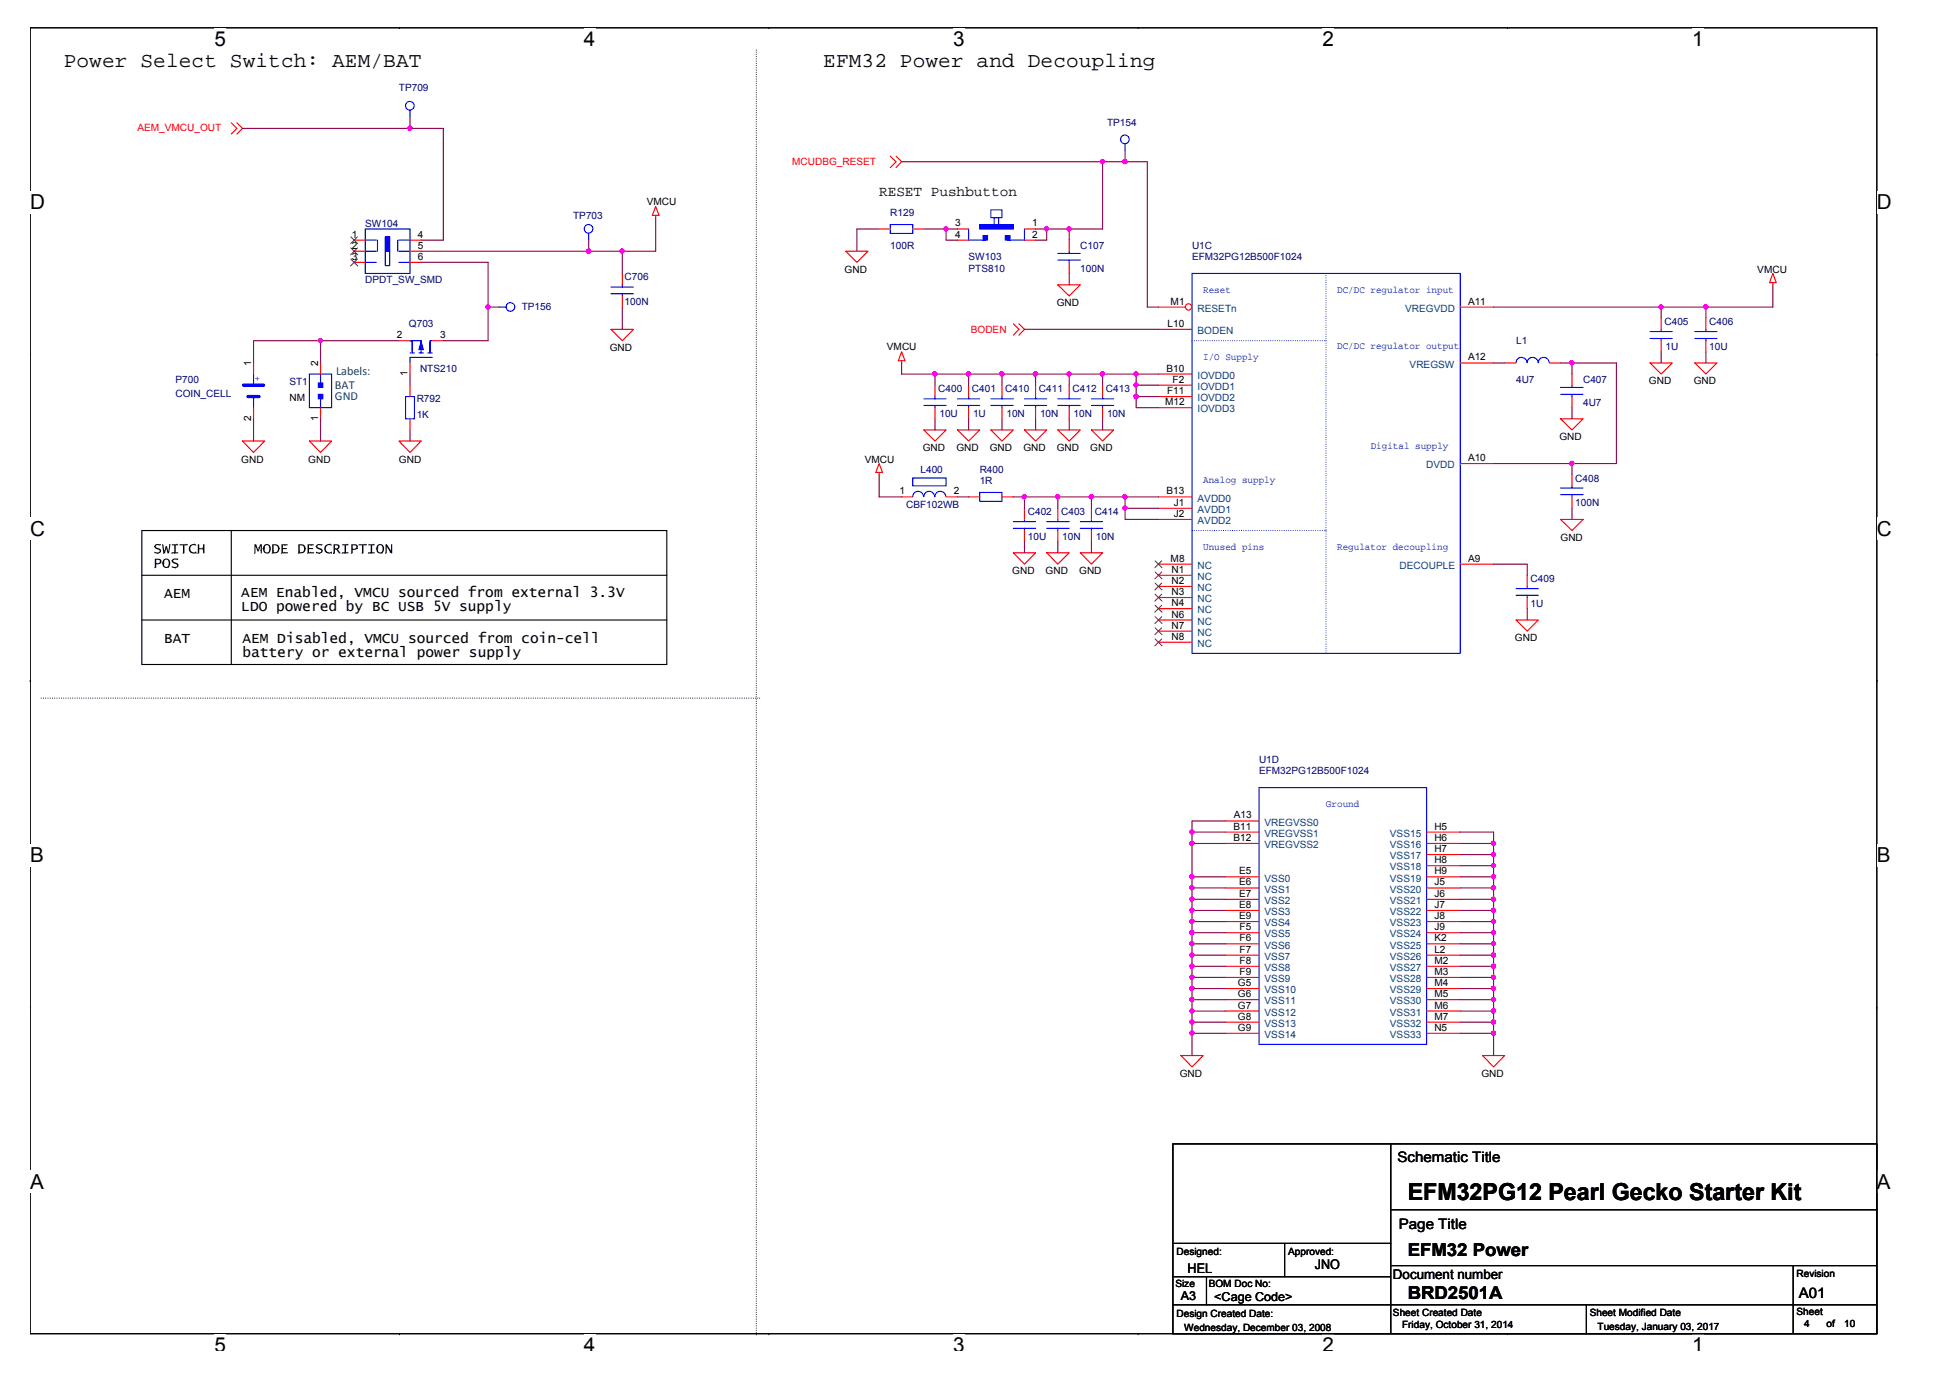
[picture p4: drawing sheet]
<svg xmlns="http://www.w3.org/2000/svg" width="297mm" height="210mm" viewBox="0 0 297 210" stroke-linecap="round" stroke-linejoin="round" font-family="sans-serif">
<path d="M4.6 4.2h281.3v199h-281.3z" fill="none" stroke="#000" stroke-width=".17"/>
<g fill="#fff">
<path d="M32.7 4.2h1.7v3.5h-1.7z"/>
<path d="M32.7 203.2h1.7v2.5h-1.7z"/>
</g>
<path d="M60.8 4.2h.1M60.8 203.2h.1" fill="none" stroke="#000" stroke-width=".17"/>
<g fill="#fff">
<path d="M89 4.2h1.7v3.5h-1.7z"/>
<path d="M89 203.2h1.7v2.5h-1.7z"/>
</g>
<path d="M117.1 4.2h.1M117.1 203.2h.1" fill="none" stroke="#000" stroke-width=".17"/>
<g fill="#fff">
<path d="M145.2 4.2h1.8v3.5h-1.8z"/>
<path d="M145.2 203.2h1.8v2.5h-1.8z"/>
</g>
<path d="M173.4 4.2h.1M173.4 203.2h.1" fill="none" stroke="#000" stroke-width=".17"/>
<g fill="#fff">
<path d="M201.5 4.2h1.7v3.5h-1.7z"/>
<path d="M201.5 203.2h1.7v2.5h-1.7z"/>
</g>
<path d="M229.6 4.2h.1M229.6 203.2h.1" fill="none" stroke="#000" stroke-width=".17"/>
<g fill="#fff">
<path d="M257.7 4.2h1.8v3.5h-1.8z"/>
<path d="M257.7 203.2h1.8v2.5h-1.8z"/>
<path d="M4.6 29.1h2.2v3.5h-2.2z"/>
<path d="M285.9 29.1h2.2v3.5h-2.2z"/>
<path d="M4.6 78.8h2.2v3.5h-2.2z"/>
<path d="M285.9 78.8h2.2v3.5h-2.2z"/>
</g>
<path d="M4.6 53.9h.1M285.9 53.9h.1" fill="none" stroke="#000" stroke-width=".17"/>
<g fill="#fff">
<path d="M4.6 128.5h2.1v3.5h-2.1z"/>
<path d="M285.9 128.5h2.1v3.5h-2.1z"/>
</g>
<path d="M4.6 103.7h.1M285.9 103.7h.1" fill="none" stroke="#000" stroke-width=".17"/>
<path d="M4.6 103.7h.1M285.9 103.7h.1" fill="none" stroke="#000" stroke-width=".15"/>
<g fill="#fff">
<path d="M4.6 178.3h2.1v3.4h-2.1z"/>
<path d="M285.9 178.3h2.1v3.4h-2.1z"/>
</g>
<g fill="none" stroke="#000" stroke-width=".17">
<path d="M21.6 87.6h80M21.6 94.4h80M21.6 80.8h80v20.4h-80zM35.2 80.8v20.4M4.6 153.4h.1M285.9 153.4h.1M178.7 174.2h107.2v29h-107.2zM211.9 174.2v29M178.7 194.5h33.2M178.7 189.4h33.2M178.7 198.8h107.2M183.8 194.5v4.3"/>
<path d="M195.7 189.4v5.1M211.9 184.3h74M211.9 192.8h74M241.7 198.8v4.4M273.1 192.8v10.4"/>
</g>
<path d="M115.2 7.6h.1M6.3 106.3h109.4M115.7 106.3h.1M115.2 203.3v-195.7" fill="none" stroke="#000" stroke-width=".17" stroke-dasharray="0 .3"/>
<g fill="none" stroke="#f00" stroke-width=".17">
<path d="M35.2 18.7l.9 .9-.9 .8M36.1 18.7l.8 .9-.8 .8M62.5 17.9h.1M99.9 31.5l.5 1.3h-1zM99.9 32.8v.3M128.8 38.3h3.4l-1.7 1.7zM135.6 23.8l.9 .8-.9 .9M136.5 23.8l.8 .8-.8 .9M76 46.8h.1M93.1 50.2h3.4l-1.7 1.7zM137.3 53.6l.6 1.3h-1.1zM137.3 54.9v.4"/>
<path d="M152.6 58.7v1.7M154.4 49.3l.8 .9-.8 .9M155.2 49.3l.9 .9-.9 .9M161.1 43.4h3.5l-1.7 1.7zM251.3 55.3h3.4l-1.7 1.7zM258.2 55.3h3.3l-1.6 1.7zM270.1 41.7l.5 1.4h-1zM270.1 43.1v.3M36.9 67.2h3.4l-1.7 1.7zM47.1 67.2h3.4l-1.7 1.7zM60.8 67.2h3.3l-1.6 1.7zM133.9 70.6l.5 1.4h-1z"/>
<path d="M133.9 72v.3M140.7 65.5h3.4l-1.7 1.7zM145.9 65.5h3.3l-1.7 1.7zM147.5 75.7h1.7M150.9 65.5h3.5l-1.8 1.7zM152.6 62.1v1.7M152.6 75.7h1.8M156.1 65.5h3.3l-1.7 1.7zM161.1 65.5h3.5l-1.7 1.7zM166.3 65.5h3.3l-1.6 1.7zM237.7 63.8h3.4l-1.6 1.7zM237.7 79.1h3.4l-1.6 1.7z"/>
<path d="M154.4 84.2h3.3l-1.6 1.7zM159.4 84.2h3.5l-1.8 1.7zM164.6 84.2h3.4l-1.7 1.7zM230.9 94.4h3.4l-1.7 1.7zM179.9 160.8h3.4l-1.7 1.7zM225.8 160.8h3.4l-1.7 1.7z"/>
</g>
<g fill="none" stroke="#00f" stroke-width=".17">
<path d="M62.5 16.8v1.1M76 46.8h1.1M181.6 41.7h40.8v57.8h-40.8zM149.2 75h3.4v1.4h-3.4zM150.9 60.7h3.5M150.9 61.8h3.5M152.6 61.8v.3M152.6 60.4v.3"/>
<circle cx="62.4" cy="16.1" r=".66"/>
<circle cx="77.8" cy="46.8" r=".66"/>
</g>
<path d="M181.6 51.9h20.4M202 41.7v57.8M202 51.9h.1M181.6 80.8h20.4M202 99.5h.1M202 80.8h.1" fill="none" stroke="#00f" stroke-width=".17" stroke-dasharray="0 .3"/>
<circle cx="181.1" cy="46.8" r=".49" fill="#fff"/>
<g fill="none" stroke="#f00" stroke-width=".17">
<path d="M171.4 22.9h.1M38.6 55.3v1.7M162.9 58.7v1.7M176.5 46.8h4.1M176.5 57h5.1M176.5 58.7h5.1M176.5 50.2h5.1M222.4 46.8h5.1M222.4 55.3h5.1M229.2 55.3h1.7M236 55.3h1.7M239.5 57v1.7"/>
<path d="M253 48.5v1.7M253 51.9v1.7M38.6 62.1v1.7M137.3 75.7h1.7M144.1 75.7h1.8M161.1 77.4v1.7M162.9 62.1v1.7M166.3 77.4v1.7M176.5 60.4h5.1M176.5 62.1h5.1M176.5 75.7h5.1M176.5 77.4h5.1"/>
<path d="M176.5 79.1h5.1M222.4 70.6h5.1M239.5 72.3v1.7M239.5 75.7v1.7M239.5 60.4v1.7M161.1 80.8v1.7M166.3 80.8v1.7M176.5 85.9h5.1M176.5 87.6h5.1M176.5 89.3h5.1M176.5 91h5.1M176.5 92.7h5.1"/>
<path d="M176.5 94.4h5.1M176.5 96.1h5.1M176.5 97.8h5.1M222.4 85.9h5.1M232.6 87.6v1.7M232.6 91v1.7"/>
<circle cx="181.1" cy="46.8" r=".49"/>
</g>
<g fill="none" stroke="#804000" stroke-width=".15">
<path d="M176 85.4l1 1.1M176 87.1l1 1.1M176 88.8l1 1.1M176 90.5l1 1.1M176 92.2l1 1.1M176 93.9l1 1.1M176 95.6l1 1.1M176 97.3l1 1.1M177 85.4l-1.1 1.1M177 87.1l-1.1 1.1M177 88.8l-1.1 1.1M177 90.5l-1.1 1.1"/>
<path d="M177 92.2l-1.1 1.1M177 93.9l-1.1 1.1M177 95.6l-1.1 1.1M177 97.3l-1.1 1.1"/>
</g>
<g fill="none" stroke="#00f" stroke-width=".17">
<path d="M153.5 36.6h2.6M171.4 21.9v1M38.6 57v1.7M230.9 55.2a.83 .83 0 0 1 .9-.8 .83 .83 0 0 1 .8 .8M232.6 55.2a.83 .83 0 0 1 .9-.8 .83 .83 0 0 1 .8 .8M234.3 55.2a.83 .83 0 0 1 .9-.8 .83 .83 0 0 1 .8 .8M237.7 59h3.4M239.5 58.7v.3M251.3 50.5h3.4M251.3 51.6h3.4M253 51.6v.3M253 50.2v.3"/>
<path d="M38.6 60.6v1.5M139 72.8h5.1v1.2h-5.1zM140.7 75.6a.83 .83 0 0 0-.8-.8 .83 .83 0 0 0-.9 .8M142.4 75.6a.83 .83 0 0 0-.8-.8 .83 .83 0 0 0-.9 .8M144.1 75.6a.83 .83 0 0 0-.9-.8 .83 .83 0 0 0-.8 .8M159.4 79.5h3.5M161.1 60.7h3.5M161.1 61.8h3.5M161.1 79.1v.4M162.9 61.8v.3M162.9 60.4v.3M164.6 79.5h3.4"/>
<path d="M166.3 79.1v.4M237.7 74.3h3.4M237.7 75.4h3.4M237.7 60.1h3.4M239.5 75.4v.3M239.5 74v.3M239.5 60.1v.3M159.4 80.5h3.5M161.1 80.5v.3M164.6 80.5h3.4M166.3 80.5v.3M230.9 89.7h3.4"/>
<path d="M230.9 90.7h3.4M232.6 90.7v.3M232.6 89.3v.4"/>
<circle cx="171.4" cy="21.2" r=".66"/>
</g>
<path d="M37.1 58.7h3M37.8 60.4h1.7" fill="none" stroke="#00f" stroke-width=".51"/>
<path d="M149.2 34.2h5.2v.7h-5.2z" fill-rule="evenodd" fill="#00f"/>
<path d="M149.2 34.2h5.2v.7h-5.2zM151.4 33.1h.7v1.1h-.7z" fill="none" stroke="#00f" stroke-width=".17"/>
<path d="M149.7 35.9h.7v.7h-.7z" fill-rule="evenodd" fill="#00f"/>
<path d="M149.7 35.9h.7v.7h-.7zM150.9 32h1.7v1.1h-1.7z" fill="none" stroke="#00f" stroke-width=".17"/>
<path d="M153.1 35.9h.8v.7h-.8z" fill-rule="evenodd" fill="#00f"/>
<path d="M135.6 34.2h3.4v1.4h-3.4zM147.5 34.9v1.7h2.6M153.1 35.9h.8v.7h-.8zM156.1 34.9v1.7" fill="none" stroke="#00f" stroke-width=".17"/>
<path d="M133.9 34.9h1.7M139 34.9h1.7M145.9 34.9h1.6M145.9 36.6h1.6M156.1 34.9h1.6M156.1 36.6h1.6" fill="none" stroke="#f00" stroke-width=".17"/>
<path d="M48.5 60.1h.7v.6h-.7z" fill-rule="evenodd" fill="#00f"/>
<path d="M48.5 60.1h.7v.6h-.7zM48.8 60.7v1.4" fill="none" stroke="#00f" stroke-width=".17"/>
<path d="M48.5 58.3h.7v.7h-.7z" fill-rule="evenodd" fill="#00f"/>
<g fill="none" stroke="#00f" stroke-width=".17">
<path d="M58.7 36.1h.7v4.4h-.7zM58.7 38.3h.7M161.1 38.6h3.5M161.1 39.6h3.5M162.9 39.6v.4M162.9 38.3v.3M47.1 57h3.4v5.1h-3.4zM48.5 58.3h.7v.7h-.7zM48.8 57v1.3M93.1 43.7h3.4M93.1 44.7h3.4M94.8 44.7v.4"/>
<path d="M94.8 43.4v.3"/>
</g>
<path d="M162.9 36.6v1.7M162.9 40v1.7M48.8 55.3v1.7M94.8 41.7v1.7M94.8 45.1v1.7M48.8 62.1v1.7" fill="none" stroke="#f00" stroke-width=".17"/>
<path d="M58.9 36.2h.3v1.9h-.3z" fill-rule="evenodd" fill="#00f"/>
<g fill="none" stroke="#00f" stroke-width=".17">
<path d="M55.6 34.9h6.9v6.8h-6.9zM55.6 36.6h1.7M55.6 38.3h1.7M55.6 40h1.7M57.5 36.6v1.7M58.9 36.2h.3v1.9h-.3zM60.6 36.6v1.7M60.8 40h1.7M60.8 38.3h1.7M60.8 36.6h1.7M62.5 54.4h3.3M62.8 53.6v-1.7h-.3h.3v1.9"/>
<path d="M64.1 52.6v-.7v.8M65.2 53.8h.6M65.5 52.1v1.5M65.5 51.9v1.9M145.9 60.7h3.3M145.9 61.8h3.3M147.5 61.8v.3M147.5 60.4v.3"/>
</g>
<path d="M53.9 36.6h1.7M53.9 38.3h1.7M53.9 40h1.7M62.5 36.6h1.6M62.5 38.3h1.6M62.5 40h1.6M147.5 58.7v1.7M147.5 62.1v1.7" fill="none" stroke="#f00" stroke-width=".17"/>
<path d="M53.4 36.1l1.1 1M53.4 37.8l1.1 1M53.4 39.5l1.1 1M54.5 36.1l-1.1 1M54.5 37.8l-1.1 1M54.5 39.5l-1.1 1" fill="none" stroke="#804000" stroke-width=".15"/>
<path d="M64.1 52.1l.4 1.2h-.7z" fill="#00f"/>
<g fill="none" stroke="#00f" stroke-width=".17">
<path d="M89.7 35.6v1M62.5 53.8h.6M62.5 51.9h1.6M62.5 54.4v.9M63.8 53.8h.7M64.1 52.1l.4 1.2h-.7zM64.1 53.1v.7M65.5 51.9h.3M258.2 50.5h3.3M258.2 51.6h3.3M259.9 51.6v.3M259.9 50.2v.3"/>
<path d="M61.8 60.4h1.3v3.4h-1.3zM140.7 60.7h3.4M140.7 61.8h3.4M142.4 61.8v.3M142.4 60.4v.3M154.4 79.5h3.3M156.1 79.1v.4M156.1 60.7h3.3M156.1 61.8h3.3M157.7 61.8v.3M157.7 60.4v.3M166.3 60.7h3.3"/>
<path d="M166.3 61.8h3.3M168 61.8v.3M168 60.4v.3M154.4 80.5h3.3M156.1 80.5v.3M191.8 120h25.5v39.1h-25.5z"/>
<circle cx="89.6" cy="34.9" r=".66"/>
</g>
<g fill="none" stroke="#f00" stroke-width=".17">
<path d="M89.7 36.6h.1M60.8 51.9h1.7M62.5 55.3v1.7M62.5 58.7v1.7M65.8 51.9h1.7M142.4 58.7v1.7M157.7 58.7v1.7M168 58.7v1.7M259.9 48.5v1.7M259.9 51.9v1.7M62.5 63.8v1.7M142.4 62.1v1.7"/>
<path d="M156.1 77.4v1.7M157.7 62.1v1.7M168 62.1v1.7M156.1 80.8v1.7M186.7 125.1h5.1M186.7 126.7h5.1M186.7 128.5h5.1M186.7 133.6h5.1M186.7 135.3h5.1M186.7 137h5.1M186.7 138.7h5.1M217.3 126.7h5.1"/>
<path d="M217.3 128.5h5.1M217.3 130.2h5.1M217.3 131.9h5.1M217.3 133.6h5.1M217.3 135.3h5.1M217.3 137h5.1M217.3 138.7h5.1M186.7 154h5.1M186.7 155.7h5.1M186.7 157.4h5.1M186.7 140.4h5.1M186.7 142.1h5.1"/>
<path d="M186.7 143.8h5.1M186.7 145.5h5.1M186.7 147.2h5.1M186.7 148.9h5.1M186.7 150.6h5.1M186.7 152.3h5.1M217.3 140.4h5.1M217.3 142.1h5.1M217.3 143.8h5.1M217.3 145.5h5.1M217.3 147.2h5.1M217.3 148.9h5.1"/>
<path d="M217.3 150.6h5.1M217.3 152.3h5.1M217.3 154h5.1M217.3 155.7h5.1M217.3 157.4h5.1"/>
</g>
<path d="M62.5 17.9v1.7M74.4 40v6.8M94.8 38.3v3.4M62.5 65.5v1.7" fill="none" stroke="#800040" stroke-width=".17"/>
<circle cx="94.8" cy="38.2" r=".32" fill="#f0f"/>
<circle cx="94.8" cy="38.2" r=".32" fill="none" stroke="#f0f" stroke-width=".17"/>
<path d="M36.9 19.6h25.6M64.1 40h10.3M99.9 33.1v5.2h-10.2v-1.7M94.8 46.8v3.4M38.6 63.8v3.4" fill="none" stroke="#800040" stroke-width=".17"/>
<circle cx="62.4" cy="19.5" r=".32" fill="#f0f"/>
<circle cx="62.4" cy="19.5" r=".32" fill="none" stroke="#f0f" stroke-width=".17"/>
<path d="M74.4 46.8h1.6" fill="none" stroke="#800040" stroke-width=".17"/>
<circle cx="74.3" cy="46.8" r=".32" fill="#f0f"/>
<circle cx="74.3" cy="46.8" r=".32" fill="none" stroke="#f0f" stroke-width=".17"/>
<path d="M48.8 51.9h-10.2v3.4M48.8 51.9v3.4M48.8 51.9h12M48.8 63.8v3.4" fill="none" stroke="#800040" stroke-width=".17"/>
<circle cx="48.8" cy="51.9" r=".32" fill="#f0f"/>
<circle cx="48.8" cy="51.9" r=".32" fill="none" stroke="#f0f" stroke-width=".17"/>
<path d="M64.1 38.3h25.6M67.5 51.9h6.9" fill="none" stroke="#800040" stroke-width=".17"/>
<circle cx="89.7" cy="38.2" r=".32" fill="#f0f"/>
<circle cx="89.7" cy="38.2" r=".32" fill="none" stroke="#f0f" stroke-width=".17"/>
<path d="M62.5 19.6h5v17h-3.4M62.5 57v1.7M74.4 46.8v5.1M253 53.6v1.7M259.9 46.8h-6.9v1.7M161.1 75.7h5.2" fill="none" stroke="#800040" stroke-width=".17"/>
<circle cx="161.1" cy="75.7" r=".32" fill="#f0f"/>
<circle cx="161.1" cy="75.7" r=".32" fill="none" stroke="#f0f" stroke-width=".17"/>
<circle cx="166.2" cy="75.7" r=".32" fill="#f0f"/>
<circle cx="166.2" cy="75.7" r=".32" fill="none" stroke="#f0f" stroke-width=".17"/>
<path d="M137.3 55.3v1.7M147.5 57v1.7M133.9 72.3v3.4h3.4M142.4 63.8v1.7M145.9 75.7h1.6M147.5 63.8v1.7M154.4 75.7h1.7M156.1 75.7h5v1.7M156.1 75.7v1.7M161.1 82.5v1.7" fill="none" stroke="#800040" stroke-width=".17"/>
<circle cx="156" cy="75.7" r=".32" fill="#f0f"/>
<circle cx="156" cy="75.7" r=".32" fill="none" stroke="#f0f" stroke-width=".17"/>
<path d="M237.7 55.3h1.8M239.5 77.4v1.7M239.5 62.1v1.7M156.1 82.5v1.7M232.6 92.7v1.7" fill="none" stroke="#800040" stroke-width=".17"/>
<circle cx="239.4" cy="55.3" r=".32" fill="#f0f"/>
<circle cx="239.4" cy="55.3" r=".32" fill="none" stroke="#f0f" stroke-width=".17"/>
<path d="M137.3 57h5.1M142.4 57v1.7M142.4 57h5.1M239.5 55.3v1.7M239.5 70.6v1.7" fill="none" stroke="#800040" stroke-width=".17"/>
<circle cx="147.5" cy="57" r=".32" fill="#f0f"/>
<circle cx="147.5" cy="57" r=".32" fill="none" stroke="#f0f" stroke-width=".17"/>
<circle cx="142.4" cy="57" r=".32" fill="#f0f"/>
<circle cx="142.4" cy="57" r=".32" fill="none" stroke="#f0f" stroke-width=".17"/>
<path d="M239.5 55.3h6.7M259.9 53.6v1.7M270.1 46.8h-10.2v1.7M239.5 70.6h6.7M232.6 85.9v1.7" fill="none" stroke="#800040" stroke-width=".17"/>
<circle cx="259.8" cy="46.8" r=".32" fill="#f0f"/>
<circle cx="259.8" cy="46.8" r=".32" fill="none" stroke="#f0f" stroke-width=".17"/>
<path d="M137.3 24.6h30.7M270.1 43.4v3.4" fill="none" stroke="#800040" stroke-width=".17"/>
<circle cx="167.9" cy="24.6" r=".32" fill="#f0f"/>
<circle cx="167.9" cy="24.6" r=".32" fill="none" stroke="#f0f" stroke-width=".17"/>
<path d="M246.2 55.3v15.3M176.5 75.7h-5.1v1.7h5.1" fill="none" stroke="#800040" stroke-width=".17"/>
<circle cx="171.4" cy="75.7" r=".32" fill="#f0f"/>
<circle cx="171.4" cy="75.7" r=".32" fill="none" stroke="#f0f" stroke-width=".17"/>
<path d="M171.4 77.4v1.7h5.1" fill="none" stroke="#800040" stroke-width=".17"/>
<circle cx="171.4" cy="77.4" r=".32" fill="#f0f"/>
<circle cx="171.4" cy="77.4" r=".32" fill="none" stroke="#f0f" stroke-width=".17"/>
<path d="M147.5 57h5.1M173.1 57v1.7M173.1 62.1h3.4" fill="none" stroke="#800040" stroke-width=".17"/>
<circle cx="173" cy="58.6" r=".32" fill="#f0f"/>
<circle cx="173" cy="58.6" r=".32" fill="none" stroke="#f0f" stroke-width=".17"/>
<path d="M173.1 57h3.4" fill="none" stroke="#800040" stroke-width=".17"/>
<circle cx="173" cy="57" r=".32" fill="#f0f"/>
<circle cx="173" cy="57" r=".32" fill="none" stroke="#f0f" stroke-width=".17"/>
<path d="M176.5 58.7h-3.4v1.7M173.1 60.4v1.7M173.1 60.4h3.4" fill="none" stroke="#800040" stroke-width=".17"/>
<circle cx="173" cy="60.4" r=".32" fill="#f0f"/>
<circle cx="173" cy="60.4" r=".32" fill="none" stroke="#f0f" stroke-width=".17"/>
<path d="M168 57v1.7M168 57h-5.1v1.7M168 57h5.1" fill="none" stroke="#800040" stroke-width=".17"/>
<circle cx="167.9" cy="57" r=".32" fill="#f0f"/>
<circle cx="167.9" cy="57" r=".32" fill="none" stroke="#f0f" stroke-width=".17"/>
<path d="M162.9 57h-5.2v1.7" fill="none" stroke="#800040" stroke-width=".17"/>
<circle cx="162.8" cy="57" r=".32" fill="#f0f"/>
<circle cx="162.8" cy="57" r=".32" fill="none" stroke="#f0f" stroke-width=".17"/>
<circle cx="157.7" cy="57" r=".32" fill="#f0f"/>
<circle cx="157.7" cy="57" r=".32" fill="none" stroke="#f0f" stroke-width=".17"/>
<path d="M157.7 57h-5.1v1.7" fill="none" stroke="#800040" stroke-width=".17"/>
<circle cx="152.6" cy="57" r=".32" fill="#f0f"/>
<circle cx="152.6" cy="57" r=".32" fill="none" stroke="#f0f" stroke-width=".17"/>
<path d="M227.5 46.8h25.5M152.6 63.8v1.7M157.7 63.8v1.7M162.9 63.8v1.7M168 63.8v1.7" fill="none" stroke="#800040" stroke-width=".17"/>
<circle cx="253" cy="46.8" r=".32" fill="#f0f"/>
<circle cx="253" cy="46.8" r=".32" fill="none" stroke="#f0f" stroke-width=".17"/>
<path d="M156.1 50.2h20.4M227.5 55.3h1.7M227.5 70.6h12M227.5 85.9h5.1" fill="none" stroke="#800040" stroke-width=".17"/>
<circle cx="239.4" cy="70.6" r=".32" fill="#f0f"/>
<circle cx="239.4" cy="70.6" r=".32" fill="none" stroke="#f0f" stroke-width=".17"/>
<path d="M222.4 126.7h5.1v1.8" fill="none" stroke="#800040" stroke-width=".17"/>
<circle cx="227.5" cy="128.5" r=".32" fill="#f0f"/>
<circle cx="227.5" cy="128.5" r=".32" fill="none" stroke="#f0f" stroke-width=".17"/>
<path d="M181.6 126.7h5.1M181.6 126.7v1.8M186.7 125.1h-5.1v1.6" fill="none" stroke="#800040" stroke-width=".17"/>
<circle cx="181.6" cy="128.5" r=".32" fill="#f0f"/>
<circle cx="181.6" cy="128.5" r=".32" fill="none" stroke="#f0f" stroke-width=".17"/>
<circle cx="181.6" cy="126.7" r=".32" fill="#f0f"/>
<circle cx="181.6" cy="126.7" r=".32" fill="none" stroke="#f0f" stroke-width=".17"/>
<path d="M186.7 128.5h-5.1v5.1h5.1" fill="none" stroke="#800040" stroke-width=".17"/>
<circle cx="181.6" cy="133.5" r=".32" fill="#f0f"/>
<circle cx="181.6" cy="133.5" r=".32" fill="none" stroke="#f0f" stroke-width=".17"/>
<path d="M181.6 133.6v1.7h5.1" fill="none" stroke="#800040" stroke-width=".17"/>
<circle cx="181.6" cy="135.2" r=".32" fill="#f0f"/>
<circle cx="181.6" cy="135.2" r=".32" fill="none" stroke="#f0f" stroke-width=".17"/>
<path d="M181.6 135.3v1.7h5.1" fill="none" stroke="#800040" stroke-width=".17"/>
<circle cx="181.6" cy="137" r=".32" fill="#f0f"/>
<circle cx="181.6" cy="137" r=".32" fill="none" stroke="#f0f" stroke-width=".17"/>
<path d="M181.6 138.7h5.1M181.6 137v1.7M181.6 138.7v1.7" fill="none" stroke="#800040" stroke-width=".17"/>
<circle cx="181.6" cy="138.7" r=".32" fill="#f0f"/>
<circle cx="181.6" cy="138.7" r=".32" fill="none" stroke="#f0f" stroke-width=".17"/>
<path d="M186.7 140.4h-5.1v1.7" fill="none" stroke="#800040" stroke-width=".17"/>
<circle cx="181.6" cy="142" r=".32" fill="#f0f"/>
<circle cx="181.6" cy="142" r=".32" fill="none" stroke="#f0f" stroke-width=".17"/>
<circle cx="181.6" cy="140.4" r=".32" fill="#f0f"/>
<circle cx="181.6" cy="140.4" r=".32" fill="none" stroke="#f0f" stroke-width=".17"/>
<path d="M186.7 142.1h-5.1v1.7" fill="none" stroke="#800040" stroke-width=".17"/>
<circle cx="181.6" cy="143.7" r=".32" fill="#f0f"/>
<circle cx="181.6" cy="143.7" r=".32" fill="none" stroke="#f0f" stroke-width=".17"/>
<path d="M181.6 145.5h5.1M181.6 145.5v1.7M186.7 143.8h-5.1v1.7" fill="none" stroke="#800040" stroke-width=".17"/>
<circle cx="181.6" cy="145.5" r=".32" fill="#f0f"/>
<circle cx="181.6" cy="145.5" r=".32" fill="none" stroke="#f0f" stroke-width=".17"/>
<path d="M186.7 147.2h-5.1v1.7" fill="none" stroke="#800040" stroke-width=".17"/>
<circle cx="181.6" cy="147.2" r=".32" fill="#f0f"/>
<circle cx="181.6" cy="147.2" r=".32" fill="none" stroke="#f0f" stroke-width=".17"/>
<path d="M186.7 148.9h-5.1v1.7" fill="none" stroke="#800040" stroke-width=".17"/>
<circle cx="181.6" cy="150.6" r=".32" fill="#f0f"/>
<circle cx="181.6" cy="150.6" r=".32" fill="none" stroke="#f0f" stroke-width=".17"/>
<circle cx="181.6" cy="148.9" r=".32" fill="#f0f"/>
<circle cx="181.6" cy="148.9" r=".32" fill="none" stroke="#f0f" stroke-width=".17"/>
<path d="M181.6 152.3h5.1M181.6 152.3v1.7M186.7 150.6h-5.1v1.7" fill="none" stroke="#800040" stroke-width=".17"/>
<circle cx="181.6" cy="154" r=".32" fill="#f0f"/>
<circle cx="181.6" cy="154" r=".32" fill="none" stroke="#f0f" stroke-width=".17"/>
<circle cx="181.6" cy="152.2" r=".32" fill="#f0f"/>
<circle cx="181.6" cy="152.2" r=".32" fill="none" stroke="#f0f" stroke-width=".17"/>
<path d="M186.7 154h-5.1v1.7h5.1" fill="none" stroke="#800040" stroke-width=".17"/>
<circle cx="181.6" cy="155.7" r=".32" fill="#f0f"/>
<circle cx="181.6" cy="155.7" r=".32" fill="none" stroke="#f0f" stroke-width=".17"/>
<path d="M181.6 155.7v1.7" fill="none" stroke="#800040" stroke-width=".17"/>
<circle cx="181.6" cy="157.4" r=".32" fill="#f0f"/>
<circle cx="181.6" cy="157.4" r=".32" fill="none" stroke="#f0f" stroke-width=".17"/>
<path d="M222.4 128.5h5.1v1.7M222.4 130.2h5.1M227.5 130.2v1.7M186.7 157.4h-5.1v3.4" fill="none" stroke="#800040" stroke-width=".17"/>
<circle cx="227.5" cy="131.8" r=".32" fill="#f0f"/>
<circle cx="227.5" cy="131.8" r=".32" fill="none" stroke="#f0f" stroke-width=".17"/>
<circle cx="227.5" cy="130.1" r=".32" fill="#f0f"/>
<circle cx="227.5" cy="130.1" r=".32" fill="none" stroke="#f0f" stroke-width=".17"/>
<path d="M222.4 131.9h5.1v1.7M222.4 133.6h5.1M227.5 133.6v1.7" fill="none" stroke="#800040" stroke-width=".17"/>
<circle cx="227.5" cy="133.5" r=".32" fill="#f0f"/>
<circle cx="227.5" cy="133.5" r=".32" fill="none" stroke="#f0f" stroke-width=".17"/>
<path d="M222.4 135.3h5.1" fill="none" stroke="#800040" stroke-width=".17"/>
<circle cx="227.5" cy="135.2" r=".32" fill="#f0f"/>
<circle cx="227.5" cy="135.2" r=".32" fill="none" stroke="#f0f" stroke-width=".17"/>
<path d="M222.4 137h5.1M227.5 135.3v1.7M227.5 137v1.7" fill="none" stroke="#800040" stroke-width=".17"/>
<circle cx="227.5" cy="137" r=".32" fill="#f0f"/>
<circle cx="227.5" cy="137" r=".32" fill="none" stroke="#f0f" stroke-width=".17"/>
<path d="M222.4 138.7h5.1v1.7" fill="none" stroke="#800040" stroke-width=".17"/>
<circle cx="227.5" cy="138.7" r=".32" fill="#f0f"/>
<circle cx="227.5" cy="138.7" r=".32" fill="none" stroke="#f0f" stroke-width=".17"/>
<path d="M222.4 140.4h5.1v1.7" fill="none" stroke="#800040" stroke-width=".17"/>
<circle cx="227.5" cy="142" r=".32" fill="#f0f"/>
<circle cx="227.5" cy="142" r=".32" fill="none" stroke="#f0f" stroke-width=".17"/>
<circle cx="227.5" cy="140.4" r=".32" fill="#f0f"/>
<circle cx="227.5" cy="140.4" r=".32" fill="none" stroke="#f0f" stroke-width=".17"/>
<path d="M222.4 142.1h5.1v1.7M222.4 143.8h5.1M227.5 143.8v1.7" fill="none" stroke="#800040" stroke-width=".17"/>
<circle cx="227.5" cy="145.5" r=".32" fill="#f0f"/>
<circle cx="227.5" cy="145.5" r=".32" fill="none" stroke="#f0f" stroke-width=".17"/>
<circle cx="227.5" cy="143.7" r=".32" fill="#f0f"/>
<circle cx="227.5" cy="143.7" r=".32" fill="none" stroke="#f0f" stroke-width=".17"/>
<path d="M222.4 145.5h5.1v1.7h-5.1" fill="none" stroke="#800040" stroke-width=".17"/>
<circle cx="227.5" cy="147.2" r=".32" fill="#f0f"/>
<circle cx="227.5" cy="147.2" r=".32" fill="none" stroke="#f0f" stroke-width=".17"/>
<path d="M227.5 147.2v1.7h-5.1" fill="none" stroke="#800040" stroke-width=".17"/>
<circle cx="227.5" cy="148.9" r=".32" fill="#f0f"/>
<circle cx="227.5" cy="148.9" r=".32" fill="none" stroke="#f0f" stroke-width=".17"/>
<path d="M222.4 150.6h5.1M227.5 148.9v1.7M227.5 150.6v1.7" fill="none" stroke="#800040" stroke-width=".17"/>
<circle cx="227.5" cy="150.6" r=".32" fill="#f0f"/>
<circle cx="227.5" cy="150.6" r=".32" fill="none" stroke="#f0f" stroke-width=".17"/>
<path d="M222.4 152.3h5.1v1.7" fill="none" stroke="#800040" stroke-width=".17"/>
<circle cx="227.5" cy="154" r=".32" fill="#f0f"/>
<circle cx="227.5" cy="154" r=".32" fill="none" stroke="#f0f" stroke-width=".17"/>
<circle cx="227.5" cy="152.2" r=".32" fill="#f0f"/>
<circle cx="227.5" cy="152.2" r=".32" fill="none" stroke="#f0f" stroke-width=".17"/>
<path d="M222.4 154h5.1v1.7M222.4 155.7h5.1M227.5 155.7v1.7" fill="none" stroke="#800040" stroke-width=".17"/>
<circle cx="227.5" cy="157.4" r=".32" fill="#f0f"/>
<circle cx="227.5" cy="157.4" r=".32" fill="none" stroke="#f0f" stroke-width=".17"/>
<circle cx="227.5" cy="155.7" r=".32" fill="#f0f"/>
<circle cx="227.5" cy="155.7" r=".32" fill="none" stroke="#f0f" stroke-width=".17"/>
<path d="M140.7 34.9h3.4M144.1 34.9v1.7h1.8M144.1 34.9h1.8M222.4 157.4h5.1v3.4" fill="none" stroke="#800040" stroke-width=".17"/>
<circle cx="144.1" cy="34.9" r=".32" fill="#f0f"/>
<circle cx="144.1" cy="34.9" r=".32" fill="none" stroke="#f0f" stroke-width=".17"/>
<path d="M133.9 34.9h-3.4v3.4M157.7 34.9h1.7M159.4 34.9h3.5M159.4 34.9v1.7h-1.7" fill="none" stroke="#800040" stroke-width=".17"/>
<circle cx="162.8" cy="34.9" r=".32" fill="#f0f"/>
<circle cx="162.8" cy="34.9" r=".32" fill="none" stroke="#f0f" stroke-width=".17"/>
<circle cx="159.4" cy="34.9" r=".32" fill="#f0f"/>
<circle cx="159.4" cy="34.9" r=".32" fill="none" stroke="#f0f" stroke-width=".17"/>
<path d="M171.4 24.6h-3.4v10.3h-5.1v1.7M171.4 22.9v1.7M171.4 24.6h3.4v22.2h1.7M162.9 41.7v1.7" fill="none" stroke="#800040" stroke-width=".17"/>
<circle cx="171.4" cy="24.6" r=".32" fill="#f0f"/>
<circle cx="171.4" cy="24.6" r=".32" fill="none" stroke="#f0f" stroke-width=".17"/>
<path d="M171.4 75.7h-5.1v1.7M166.3 82.5v1.7" fill="none" stroke="#800040" stroke-width=".17"/>
<circle cx="94.8" cy="38.2" r=".32" fill="#f0f"/>
<circle cx="94.8" cy="38.2" r=".32" fill="none" stroke="#f0f" stroke-width=".17"/>
<circle cx="62.4" cy="19.5" r=".32" fill="#f0f"/>
<circle cx="62.4" cy="19.5" r=".32" fill="none" stroke="#f0f" stroke-width=".17"/>
<circle cx="74.3" cy="46.8" r=".32" fill="#f0f"/>
<circle cx="74.3" cy="46.8" r=".32" fill="none" stroke="#f0f" stroke-width=".17"/>
<circle cx="48.8" cy="51.9" r=".32" fill="#f0f"/>
<circle cx="48.8" cy="51.9" r=".32" fill="none" stroke="#f0f" stroke-width=".17"/>
<circle cx="89.7" cy="38.2" r=".32" fill="#f0f"/>
<circle cx="89.7" cy="38.2" r=".32" fill="none" stroke="#f0f" stroke-width=".17"/>
<circle cx="161.1" cy="75.7" r=".32" fill="#f0f"/>
<circle cx="161.1" cy="75.7" r=".32" fill="none" stroke="#f0f" stroke-width=".17"/>
<circle cx="166.2" cy="75.7" r=".32" fill="#f0f"/>
<circle cx="166.2" cy="75.7" r=".32" fill="none" stroke="#f0f" stroke-width=".17"/>
<circle cx="156" cy="75.7" r=".32" fill="#f0f"/>
<circle cx="156" cy="75.7" r=".32" fill="none" stroke="#f0f" stroke-width=".17"/>
<circle cx="239.4" cy="55.3" r=".32" fill="#f0f"/>
<circle cx="239.4" cy="55.3" r=".32" fill="none" stroke="#f0f" stroke-width=".17"/>
<circle cx="147.5" cy="57" r=".32" fill="#f0f"/>
<circle cx="147.5" cy="57" r=".32" fill="none" stroke="#f0f" stroke-width=".17"/>
<circle cx="142.4" cy="57" r=".32" fill="#f0f"/>
<circle cx="142.4" cy="57" r=".32" fill="none" stroke="#f0f" stroke-width=".17"/>
<circle cx="259.8" cy="46.8" r=".32" fill="#f0f"/>
<circle cx="259.8" cy="46.8" r=".32" fill="none" stroke="#f0f" stroke-width=".17"/>
<circle cx="167.9" cy="24.6" r=".32" fill="#f0f"/>
<circle cx="167.9" cy="24.6" r=".32" fill="none" stroke="#f0f" stroke-width=".17"/>
<circle cx="171.4" cy="75.7" r=".32" fill="#f0f"/>
<circle cx="171.4" cy="75.7" r=".32" fill="none" stroke="#f0f" stroke-width=".17"/>
<circle cx="171.4" cy="77.4" r=".32" fill="#f0f"/>
<circle cx="171.4" cy="77.4" r=".32" fill="none" stroke="#f0f" stroke-width=".17"/>
<circle cx="173" cy="58.6" r=".32" fill="#f0f"/>
<circle cx="173" cy="58.6" r=".32" fill="none" stroke="#f0f" stroke-width=".17"/>
<circle cx="173" cy="57" r=".32" fill="#f0f"/>
<circle cx="173" cy="57" r=".32" fill="none" stroke="#f0f" stroke-width=".17"/>
<circle cx="173" cy="60.4" r=".32" fill="#f0f"/>
<circle cx="173" cy="60.4" r=".32" fill="none" stroke="#f0f" stroke-width=".17"/>
<circle cx="167.9" cy="57" r=".32" fill="#f0f"/>
<circle cx="167.9" cy="57" r=".32" fill="none" stroke="#f0f" stroke-width=".17"/>
<circle cx="162.8" cy="57" r=".32" fill="#f0f"/>
<circle cx="162.8" cy="57" r=".32" fill="none" stroke="#f0f" stroke-width=".17"/>
<circle cx="157.7" cy="57" r=".32" fill="#f0f"/>
<circle cx="157.7" cy="57" r=".32" fill="none" stroke="#f0f" stroke-width=".17"/>
<circle cx="152.6" cy="57" r=".32" fill="#f0f"/>
<circle cx="152.6" cy="57" r=".32" fill="none" stroke="#f0f" stroke-width=".17"/>
<circle cx="253" cy="46.8" r=".32" fill="#f0f"/>
<circle cx="253" cy="46.8" r=".32" fill="none" stroke="#f0f" stroke-width=".17"/>
<circle cx="239.4" cy="70.6" r=".32" fill="#f0f"/>
<circle cx="239.4" cy="70.6" r=".32" fill="none" stroke="#f0f" stroke-width=".17"/>
<circle cx="227.5" cy="128.5" r=".32" fill="#f0f"/>
<circle cx="227.5" cy="128.5" r=".32" fill="none" stroke="#f0f" stroke-width=".17"/>
<circle cx="181.6" cy="128.5" r=".32" fill="#f0f"/>
<circle cx="181.6" cy="128.5" r=".32" fill="none" stroke="#f0f" stroke-width=".17"/>
<circle cx="181.6" cy="126.7" r=".32" fill="#f0f"/>
<circle cx="181.6" cy="126.7" r=".32" fill="none" stroke="#f0f" stroke-width=".17"/>
<circle cx="181.6" cy="133.5" r=".32" fill="#f0f"/>
<circle cx="181.6" cy="133.5" r=".32" fill="none" stroke="#f0f" stroke-width=".17"/>
<circle cx="181.6" cy="135.2" r=".32" fill="#f0f"/>
<circle cx="181.6" cy="135.2" r=".32" fill="none" stroke="#f0f" stroke-width=".17"/>
<circle cx="181.6" cy="137" r=".32" fill="#f0f"/>
<circle cx="181.6" cy="137" r=".32" fill="none" stroke="#f0f" stroke-width=".17"/>
<circle cx="181.6" cy="138.7" r=".32" fill="#f0f"/>
<circle cx="181.6" cy="138.7" r=".32" fill="none" stroke="#f0f" stroke-width=".17"/>
<circle cx="181.6" cy="142" r=".32" fill="#f0f"/>
<circle cx="181.6" cy="142" r=".32" fill="none" stroke="#f0f" stroke-width=".17"/>
<circle cx="181.6" cy="140.4" r=".32" fill="#f0f"/>
<circle cx="181.6" cy="140.4" r=".32" fill="none" stroke="#f0f" stroke-width=".17"/>
<circle cx="181.6" cy="143.7" r=".32" fill="#f0f"/>
<circle cx="181.6" cy="143.7" r=".32" fill="none" stroke="#f0f" stroke-width=".17"/>
<circle cx="181.6" cy="145.5" r=".32" fill="#f0f"/>
<circle cx="181.6" cy="145.5" r=".32" fill="none" stroke="#f0f" stroke-width=".17"/>
<circle cx="181.6" cy="147.2" r=".32" fill="#f0f"/>
<circle cx="181.6" cy="147.2" r=".32" fill="none" stroke="#f0f" stroke-width=".17"/>
<circle cx="181.6" cy="150.6" r=".32" fill="#f0f"/>
<circle cx="181.6" cy="150.6" r=".32" fill="none" stroke="#f0f" stroke-width=".17"/>
<circle cx="181.6" cy="148.9" r=".32" fill="#f0f"/>
<circle cx="181.6" cy="148.9" r=".32" fill="none" stroke="#f0f" stroke-width=".17"/>
<circle cx="181.6" cy="154" r=".32" fill="#f0f"/>
<circle cx="181.6" cy="154" r=".32" fill="none" stroke="#f0f" stroke-width=".17"/>
<circle cx="181.6" cy="152.2" r=".32" fill="#f0f"/>
<circle cx="181.6" cy="152.2" r=".32" fill="none" stroke="#f0f" stroke-width=".17"/>
<circle cx="181.6" cy="155.7" r=".32" fill="#f0f"/>
<circle cx="181.6" cy="155.7" r=".32" fill="none" stroke="#f0f" stroke-width=".17"/>
<circle cx="181.6" cy="157.4" r=".32" fill="#f0f"/>
<circle cx="181.6" cy="157.4" r=".32" fill="none" stroke="#f0f" stroke-width=".17"/>
<circle cx="227.5" cy="131.8" r=".32" fill="#f0f"/>
<circle cx="227.5" cy="131.8" r=".32" fill="none" stroke="#f0f" stroke-width=".17"/>
<circle cx="227.5" cy="130.1" r=".32" fill="#f0f"/>
<circle cx="227.5" cy="130.1" r=".32" fill="none" stroke="#f0f" stroke-width=".17"/>
<circle cx="227.5" cy="133.5" r=".32" fill="#f0f"/>
<circle cx="227.5" cy="133.5" r=".32" fill="none" stroke="#f0f" stroke-width=".17"/>
<circle cx="227.5" cy="135.2" r=".32" fill="#f0f"/>
<circle cx="227.5" cy="135.2" r=".32" fill="none" stroke="#f0f" stroke-width=".17"/>
<circle cx="227.5" cy="137" r=".32" fill="#f0f"/>
<circle cx="227.5" cy="137" r=".32" fill="none" stroke="#f0f" stroke-width=".17"/>
<circle cx="227.5" cy="138.7" r=".32" fill="#f0f"/>
<circle cx="227.5" cy="138.7" r=".32" fill="none" stroke="#f0f" stroke-width=".17"/>
<circle cx="227.5" cy="142" r=".32" fill="#f0f"/>
<circle cx="227.5" cy="142" r=".32" fill="none" stroke="#f0f" stroke-width=".17"/>
<circle cx="227.5" cy="140.4" r=".32" fill="#f0f"/>
<circle cx="227.5" cy="140.4" r=".32" fill="none" stroke="#f0f" stroke-width=".17"/>
<circle cx="227.5" cy="145.5" r=".32" fill="#f0f"/>
<circle cx="227.5" cy="145.5" r=".32" fill="none" stroke="#f0f" stroke-width=".17"/>
<circle cx="227.5" cy="143.7" r=".32" fill="#f0f"/>
<circle cx="227.5" cy="143.7" r=".32" fill="none" stroke="#f0f" stroke-width=".17"/>
<circle cx="227.5" cy="147.2" r=".32" fill="#f0f"/>
<circle cx="227.5" cy="147.2" r=".32" fill="none" stroke="#f0f" stroke-width=".17"/>
<circle cx="227.5" cy="148.9" r=".32" fill="#f0f"/>
<circle cx="227.5" cy="148.9" r=".32" fill="none" stroke="#f0f" stroke-width=".17"/>
<circle cx="227.5" cy="150.6" r=".32" fill="#f0f"/>
<circle cx="227.5" cy="150.6" r=".32" fill="none" stroke="#f0f" stroke-width=".17"/>
<circle cx="227.5" cy="154" r=".32" fill="#f0f"/>
<circle cx="227.5" cy="154" r=".32" fill="none" stroke="#f0f" stroke-width=".17"/>
<circle cx="227.5" cy="152.2" r=".32" fill="#f0f"/>
<circle cx="227.5" cy="152.2" r=".32" fill="none" stroke="#f0f" stroke-width=".17"/>
<circle cx="227.5" cy="157.4" r=".32" fill="#f0f"/>
<circle cx="227.5" cy="157.4" r=".32" fill="none" stroke="#f0f" stroke-width=".17"/>
<circle cx="227.5" cy="155.7" r=".32" fill="#f0f"/>
<circle cx="227.5" cy="155.7" r=".32" fill="none" stroke="#f0f" stroke-width=".17"/>
<circle cx="144.1" cy="34.9" r=".32" fill="#f0f"/>
<circle cx="144.1" cy="34.9" r=".32" fill="none" stroke="#f0f" stroke-width=".17"/>
<circle cx="162.8" cy="34.9" r=".32" fill="#f0f"/>
<circle cx="162.8" cy="34.9" r=".32" fill="none" stroke="#f0f" stroke-width=".17"/>
<circle cx="159.4" cy="34.9" r=".32" fill="#f0f"/>
<circle cx="159.4" cy="34.9" r=".32" fill="none" stroke="#f0f" stroke-width=".17"/>
<circle cx="171.4" cy="24.6" r=".32" fill="#f0f"/>
<circle cx="171.4" cy="24.6" r=".32" fill="none" stroke="#f0f" stroke-width=".17"/>
<text font-size="3.6" x="214.4" y="182.8">EFM32PG12 Pearl Gecko Starter Kit</text>
<g font-size="3.2">
<text x="9.7" y="10.2">Power Select Switch: AEM/BAT</text>
<text x="125.4" y="10.2">EFM32 Power and Decoupling</text>
</g>
<g font-size="3.1">
<text x="32.7" y="7">5</text>
<text x="89" y="7">4</text>
<text x="145.2" y="7">3</text>
<text x="201.5" y="7">2</text>
<text x="257.7" y="7">1</text>
<text x="4.6" y="31.9">D</text>
<text x="285.9" y="31.9">D</text>
<text x="4.6" y="81.6">C</text>
<text x="285.9" y="81.6">C</text>
<text x="4.6" y="131.3">B</text>
<text x="285.9" y="131.3">B</text>
<text x="4.6" y="181.1">A</text>
<text x="285.9" y="181.1">A</text>
<text x="32.7" y="206">5</text>
<text x="89" y="206">4</text>
<text x="145.2" y="206">3</text>
<text x="201.5" y="206">2</text>
<text x="257.7" y="206">1</text>
</g>
<g font-size="2.7">
<text x="214.4" y="191.3">EFM32 Power</text>
<text x="214.4" y="197.9">BRD2501A</text>
</g>
<g font-size="2.2">
<text x="133.9" y="29.9">RESET Pushbutton</text>
<text x="23.3" y="84.3">SWITCH</text>
<text x="23.3" y="86.5">POS</text>
<text x="38.7" y="84.3">MODE DESCRIPTION</text>
<text x="25" y="91.1">AEM</text>
<text x="36.8" y="90.9">AEM Enabled, VMCU sourced from external 3.3V</text>
<text x="36.8" y="93.1">LDO powered by BC USB 5V supply</text>
<text x="25" y="97.9">BAT</text>
<text x="36.9" y="100.1">battery or external power supply</text>
<text x="36.9" y="97.9">AEM Disabled, VMCU sourced from coin-cell</text>
<text x="212.9" y="177">Schematic Title</text>
<text x="213.1" y="187.2">Page Title</text>
<text x="274" y="197.7">A01</text>
</g>
<g font-size="2">
<text x="180.9" y="193.8">HEL</text>
<text x="200.3" y="193.3">JNO</text>
<text x="212.2" y="194.9">Document number</text>
</g>
<g font-size="1.9" fill="#008040">
<text x="51" y="59.3">BAT</text>
<text x="51.2" y="57.1">Labels:</text>
<text x="51" y="61">GND</text>
</g>
<g font-size="1.9">
<text x="179.9" y="198.1">A3</text>
<text x="185" y="198.2">&lt;Cage Code&gt;</text>
</g>
<g font-size="1.5" fill="#000080">
<text x="60.8" y="13.8">TP709</text>
<text x="168.6" y="19.3">TP154</text>
<text x="55.6" y="34.5">SW104</text>
<text x="87.3" y="33.4">TP703</text>
<text x="135.6" y="32.9">R129</text>
<text x="135.6" y="38">100R</text>
<text x="147.5" y="39.7">SW103</text>
<text x="147.5" y="41.4">PTS810</text>
<text x="164.6" y="38">C107</text>
<text x="164.6" y="41.4">100N</text>
<text x="181.6" y="38">U1C</text>
<text x="181.6" y="39.7">EFM32PG12B500F1024</text>
<text x="55.6" y="43.1">DPDT_SW_SMD</text>
<text x="79.5" y="47.2">TP156</text>
<text x="95.1" y="42.7">C706</text>
<text x="95.1" y="46.5">100N</text>
<text x="62.3" y="49.9">Q703</text>
<text x="230.9" y="52.5">L1</text>
<text x="253.5" y="49.5">C405</text>
<text x="253.7" y="53.3">1U</text>
<text x="260.4" y="49.5">C406</text>
<text x="260.4" y="53.3">10U</text>
<text x="26.7" y="58.4">P700</text>
<text x="44.1" y="58.7">ST1</text>
<text x="64" y="56.7">NTS210</text>
<text x="142.9" y="59.7">C400</text>
<text x="148.1" y="59.7">C401</text>
<text x="153.1" y="59.7">C410</text>
<text x="158.3" y="59.7">C411</text>
<text x="163.4" y="59.7">C412</text>
<text x="168.5" y="59.7">C413</text>
<text x="230.9" y="58.4">4U7</text>
<text x="241.1" y="58.4">C407</text>
<text x="26.7" y="60.4">COIN_CELL</text>
<text x="63.5" y="61.3">R792</text>
<text x="63.5" y="63.7">1K</text>
<text x="143.1" y="63.5">10U</text>
<text x="148.2" y="63.5">1U</text>
<text x="153.3" y="63.5">10N</text>
<text x="158.4" y="63.5">10N</text>
<text x="163.5" y="63.5">10N</text>
<text x="168.6" y="63.5">10N</text>
<text x="241.1" y="61.8">4U7</text>
<text x="138" y="77.4">CBF102WB</text>
<text x="140.2" y="72">L400</text>
<text x="149.2" y="72">R400</text>
<text x="149.2" y="73.7">1R</text>
<text x="240" y="73.4">C408</text>
<text x="240" y="77.1">100N</text>
<text x="156.6" y="78.5">C402</text>
<text x="156.6" y="82.2">10U</text>
<text x="161.6" y="78.5">C403</text>
<text x="161.8" y="82.2">10N</text>
<text x="166.8" y="78.5">C414</text>
<text x="166.9" y="82.2">10N</text>
<text x="233.1" y="88.7">C409</text>
<text x="233.1" y="92.4">1U</text>
<text x="191.8" y="116.2">U1D</text>
<text x="191.8" y="117.9">EFM32PG12B500F1024</text>
</g>
<g font-size="1.5" fill="#f00">
<text x="20.9" y="19.9">AEM_VMCU_OUT</text>
<text x="120.7" y="25.2">MCUDBG_RESET</text>
<text x="147.9" y="50.7">BODEN</text>
</g>
<g font-size="1.5">
<text x="98.5" y="31.2">VMCU</text>
<text x="145.5" y="34.5">3</text>
<text x="157.2" y="34.5">1</text>
<text x="53.6" y="36.2">1</text>
<text x="53.6" y="37.9">2</text>
<text x="53.6" y="39.6">3</text>
<text x="63.6" y="36.2">4</text>
<text x="63.6" y="37.9">5</text>
<text x="63.6" y="39.6">6</text>
<text x="128.7" y="41.5">GND</text>
<text x="145.5" y="36.2">4</text>
<text x="157.2" y="36.2">2</text>
<text x="267.7" y="41.5">VMCU</text>
<text x="161" y="46.7">GND</text>
<text x="178.3" y="46.4">M1</text>
<text x="223.6" y="46.4">A11</text>
<text x="60.4" y="51.5">2</text>
<text x="67" y="51.5">3</text>
<text x="92.9" y="53.5">GND</text>
<text x="135.1" y="53.3">VMCU</text>
<text x="177.9" y="49.8">L10</text>
<text x="38.2" y="55.8" transform="rotate(-90 38.2 55.8)">1</text>
<text x="48.4" y="55.8" transform="rotate(-90 48.4 55.8)">2</text>
<text x="62.1" y="57.3" transform="rotate(-90 62.1 57.3)">1</text>
<text x="177.7" y="56.6">B10</text>
<text x="178.6" y="58.3">F2</text>
<text x="223.6" y="54.9">A12</text>
<text x="251.2" y="58.5">GND</text>
<text x="258" y="58.5">GND</text>
<text x="38.2" y="64.1" transform="rotate(-90 38.2 64.1)">2</text>
<text x="44.1" y="61.1">NM</text>
<text x="48.4" y="64.1" transform="rotate(-90 48.4 64.1)">1</text>
<text x="177.5" y="61.7">M12</text>
<text x="177.8" y="60">F11</text>
<text x="36.8" y="70.5">GND</text>
<text x="47" y="70.5">GND</text>
<text x="60.8" y="70.5">GND</text>
<text x="131.7" y="70.5">VMCU</text>
<text x="140.6" y="68.7">GND</text>
<text x="145.7" y="68.7">GND</text>
<text x="150.8" y="68.7">GND</text>
<text x="155.9" y="68.7">GND</text>
<text x="161" y="68.7">GND</text>
<text x="166.1" y="68.7">GND</text>
<text x="223.6" y="70.2">A10</text>
<text x="237.5" y="67.1">GND</text>
<text x="137" y="75.3">1</text>
<text x="145.3" y="75.3">2</text>
<text x="177.7" y="75.3">B13</text>
<text x="178.8" y="77">J1</text>
<text x="178.8" y="78.7">J2</text>
<text x="237.7" y="82.4">GND</text>
<text x="154.2" y="87.5">GND</text>
<text x="159.3" y="87.5">GND</text>
<text x="164.4" y="87.5">GND</text>
<text x="178.3" y="85.6">M8</text>
<text x="178.4" y="87.2">N1</text>
<text x="178.4" y="88.9">N2</text>
<text x="223.6" y="85.6">A9</text>
<text x="178.4" y="90.6">N3</text>
<text x="178.4" y="92.3">N4</text>
<text x="178.4" y="94.1">N6</text>
<text x="178.4" y="95.8">N7</text>
<text x="178.4" y="97.5">N8</text>
<text x="230.8" y="97.7">GND</text>
<text x="187.9" y="124.7">A13</text>
<text x="187.9" y="126.4">B11</text>
<text x="187.9" y="128.1">B12</text>
<text x="218.5" y="126.4">H5</text>
<text x="218.5" y="128.1">H6</text>
<text x="218.5" y="129.8">H7</text>
<text x="218.5" y="131.5">H8</text>
<text x="188.7" y="133.2">E5</text>
<text x="188.7" y="134.9">E6</text>
<text x="188.7" y="136.6">E7</text>
<text x="218.5" y="133.2">H9</text>
<text x="218.5" y="134.9">J5</text>
<text x="218.5" y="136.6">J6</text>
<text x="188.7" y="138.3">E8</text>
<text x="188.7" y="140">E9</text>
<text x="188.8" y="141.7">F5</text>
<text x="188.8" y="143.4">F6</text>
<text x="218.5" y="138.3">J7</text>
<text x="218.5" y="140">J8</text>
<text x="218.5" y="141.7">J9</text>
<text x="218.5" y="143.4">K2</text>
<text x="188.8" y="145.1">F7</text>
<text x="188.8" y="146.8">F8</text>
<text x="188.8" y="148.5">F9</text>
<text x="218.5" y="145.1">L2</text>
<text x="218.5" y="146.8">M2</text>
<text x="218.5" y="148.5">M3</text>
<text x="188.6" y="153.6">G7</text>
<text x="188.6" y="155.3">G8</text>
<text x="188.6" y="150.2">G5</text>
<text x="188.6" y="151.9">G6</text>
<text x="218.5" y="150.2">M4</text>
<text x="218.5" y="151.9">M5</text>
<text x="218.5" y="153.6">M6</text>
<text x="218.5" y="155.3">M7</text>
<text x="188.6" y="157">G9</text>
<text x="218.5" y="157">N5</text>
<text x="179.7" y="164.1">GND</text>
<text x="225.7" y="164.1">GND</text>
<text x="179.2" y="191.1">Designed:</text>
<text x="196.2" y="191.1">Approved:</text>
<text x="179" y="196">Size</text>
<text x="184.1" y="196">BOM Doc No:</text>
<text x="273.7" y="194.5">Revision</text>
<text x="179.2" y="200.7">Design Created Date:</text>
<text x="180.4" y="202.7">Wednesday, December 03, 2008</text>
<text x="212.2" y="200.5">Sheet Created Date</text>
<text x="213.6" y="202.4">Friday, October 31, 2014</text>
<text x="242.2" y="200.5">Sheet Modified Date</text>
<text x="243.3" y="202.5">Tuesday, January 03, 2017</text>
<text x="273.7" y="200.3">Sheet</text>
<text x="274.8" y="202.2">4</text>
<text x="278.2" y="202.2">of</text>
<text x="280.9" y="202.2">10</text>
</g>
<g font-size="1.5" fill="#004080">
<text x="182.4" y="47.5">RESETn</text>
<text x="214.1" y="47.5">VREGVDD</text>
<text x="182.4" y="50.9">BODEN</text>
<text x="182.4" y="57.7">IOVDD0</text>
<text x="182.4" y="59.4">IOVDD1</text>
<text x="214.7" y="56">VREGSW</text>
<text x="182.4" y="61.1">IOVDD2</text>
<text x="182.4" y="62.8">IOVDD3</text>
<text x="217.3" y="71.3">DVDD</text>
<text x="182.4" y="76.4">AVDD0</text>
<text x="182.4" y="78.1">AVDD1</text>
<text x="182.4" y="79.8">AVDD2</text>
<text x="182.4" y="86.7">NC</text>
<text x="182.4" y="88.3">NC</text>
<text x="213.2" y="86.7">DECOUPLE</text>
<text x="182.4" y="90">NC</text>
<text x="182.4" y="91.7">NC</text>
<text x="182.4" y="93.4">NC</text>
<text x="182.4" y="95.2">NC</text>
<text x="182.4" y="96.9">NC</text>
<text x="182.4" y="98.6">NC</text>
<text x="192.6" y="125.8">VREGVSS0</text>
<text x="192.6" y="127.5">VREGVSS1</text>
<text x="192.6" y="129.2">VREGVSS2</text>
<text x="211.7" y="127.5">VSS15</text>
<text x="211.7" y="129.2">VSS16</text>
<text x="211.7" y="130.9">VSS17</text>
<text x="192.6" y="134.3">VSS0</text>
<text x="192.6" y="136">VSS1</text>
<text x="192.6" y="137.7">VSS2</text>
<text x="211.7" y="132.6">VSS18</text>
<text x="211.7" y="134.3">VSS19</text>
<text x="211.7" y="136">VSS20</text>
<text x="211.7" y="137.7">VSS21</text>
<text x="192.6" y="139.4">VSS3</text>
<text x="192.6" y="141.1">VSS4</text>
<text x="192.6" y="142.8">VSS5</text>
<text x="211.7" y="139.4">VSS22</text>
<text x="211.7" y="141.1">VSS23</text>
<text x="211.7" y="142.8">VSS24</text>
<text x="192.6" y="144.5">VSS6</text>
<text x="192.6" y="146.2">VSS7</text>
<text x="192.6" y="147.9">VSS8</text>
<text x="192.6" y="149.6">VSS9</text>
<text x="211.7" y="144.5">VSS25</text>
<text x="211.7" y="146.2">VSS26</text>
<text x="211.7" y="147.9">VSS27</text>
<text x="211.7" y="149.6">VSS28</text>
<text x="192.6" y="154.7">VSS12</text>
<text x="192.6" y="151.3">VSS10</text>
<text x="192.6" y="153">VSS11</text>
<text x="211.7" y="151.3">VSS29</text>
<text x="211.7" y="153">VSS30</text>
<text x="211.7" y="154.7">VSS31</text>
<text x="192.6" y="156.4">VSS13</text>
<text x="192.6" y="158.1">VSS14</text>
<text x="211.7" y="156.4">VSS32</text>
<text x="211.7" y="158.1">VSS33</text>
</g>
<g font-size="1.5" fill="#00f">
<text x="183.3" y="44.6">Reset</text>
<text x="203.7" y="44.6">DC/DC regulator input</text>
<text x="203.7" y="53.1">DC/DC regulator output</text>
<text x="38.8" y="57.3" transform="rotate(90 38.8 57.3)">+</text>
<text x="183.3" y="54.8">I/O Supply</text>
<text x="208.8" y="68.4">Digital supply</text>
<text x="183.3" y="73.5">Analog supply</text>
<text x="183.3" y="83.7">Unused pins</text>
<text x="203.7" y="83.7">Regulator decoupling</text>
<text x="202" y="122.9">Ground</text>
</g>
</svg>
